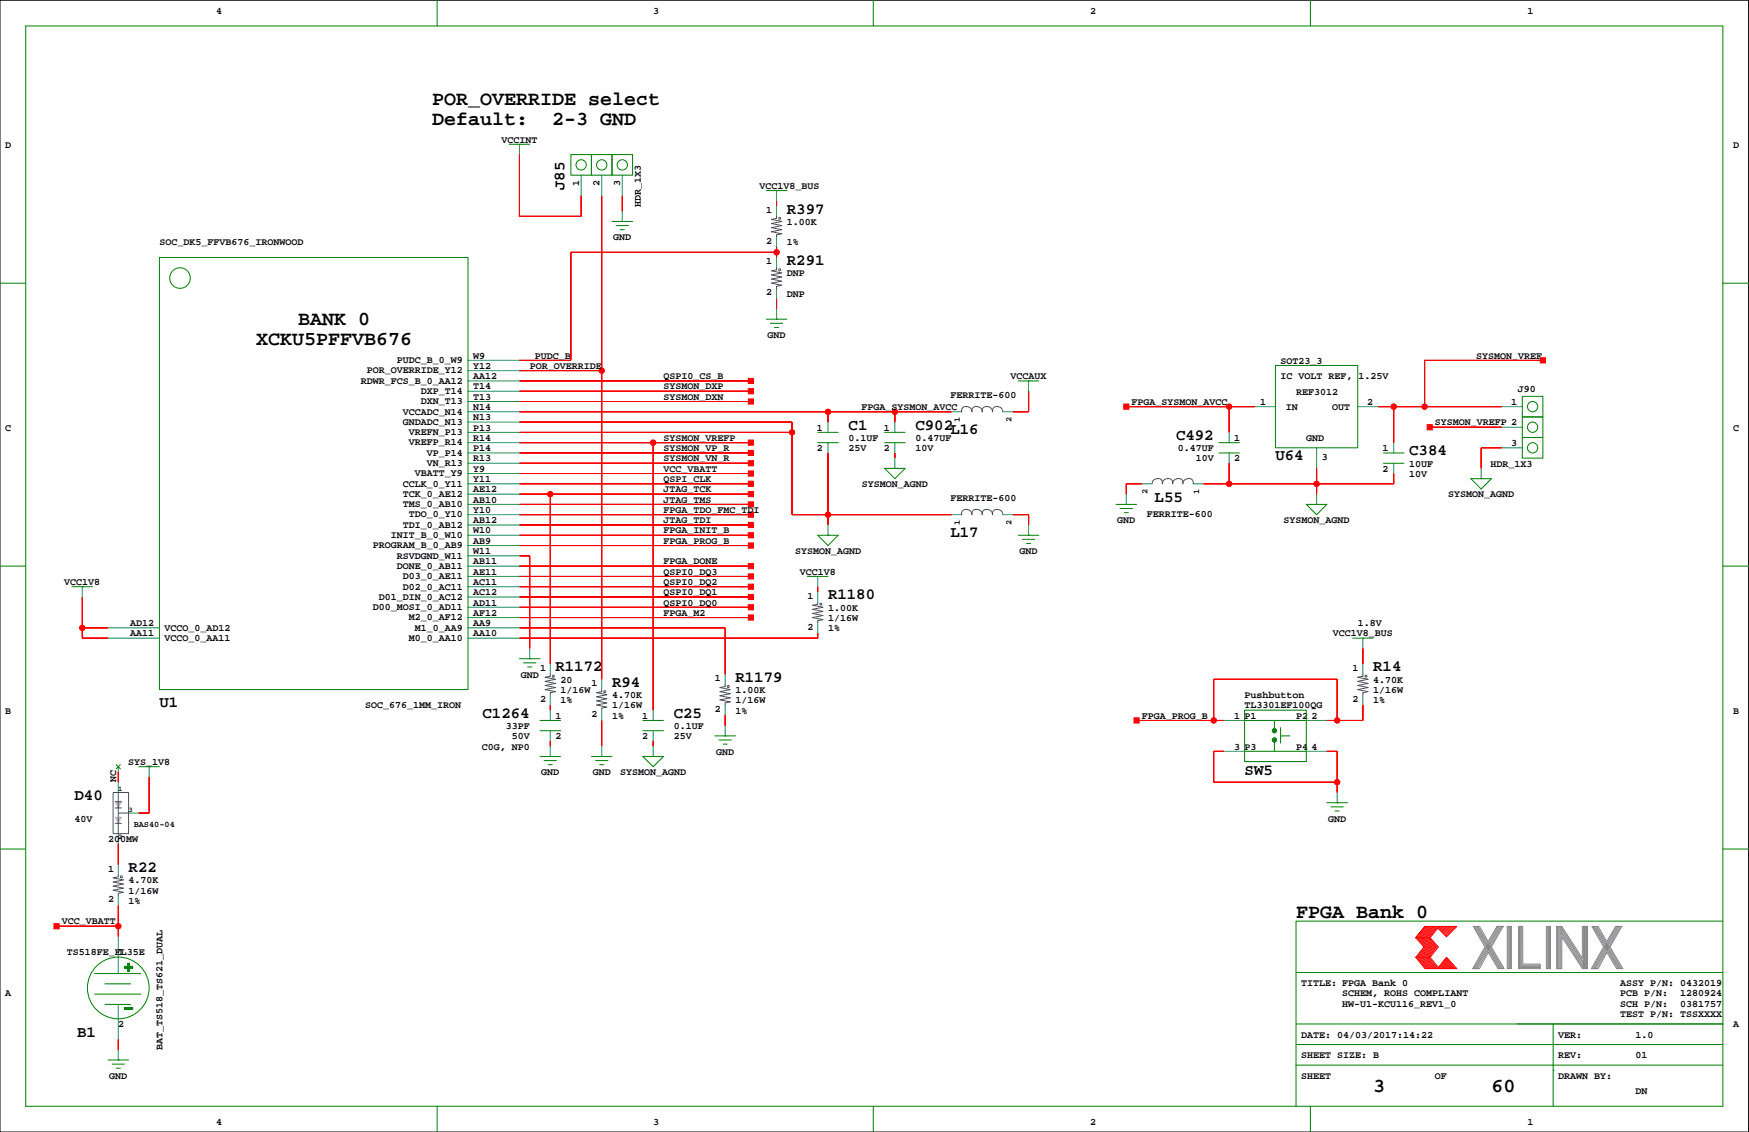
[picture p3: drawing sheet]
<svg xmlns="http://www.w3.org/2000/svg" width="432mm" height="279mm" viewBox="0 0 432 279" stroke-linecap="round" stroke-linejoin="round" font-family="sans-serif">
<path d="M0 .1h431.7v279.3h-431.7z" fill="none" stroke="#000" stroke-width=".25"/>
<g fill="none" stroke="#008000" stroke-width=".25">
<path d="M6.3 6.4h419.1v266.7h-419.1zM107.9 .1v6.3M215.6 .1v6.3M323.5 .1v6.3M125.7 35.6h5.1M128.2 35.6h.1M140.9 38.2h5.1v5h-5.1zM146 38.2h5.1v5h-5.1zM151.1 38.2h5.1v5h-5.1zM151.1 54.7h5.1M152.1 55.7h3.1M153.1 56.7h1"/>
<path d="M153.6 54.7h.1M189.2 47h5.1M191.7 47h.1M0 69.9h6.3M39.4 63.5h76.1v106.7h-76.1zM189.2 78.8h5.1M190.2 79.8h3M191.7 78.8h.1M425.4 69.9h6.3M191.2 80.8h1M251.4 94h5.1M253.9 94h.1"/>
<path d="M314.9 90.2h20.3v20.3h-20.3zM375.8 97.8h5.1v5.1h-5.1zM201.9 109.3h5.1M201.9 106.7h5.1M218.4 109.3h5.1M218.4 106.7h5.1M218.4 115.6h5.1l-2.6 2.5zM220.9 115.6h.1M300.9 109.3h5.1M300.9 111.8h5.1M341.6 114.3h5M341.6 111.8h5"/>
<path d="M363.1 118.1h5.1l-2.5 2.6zM365.7 118.1h.1M375.8 108h5.1v5.1h-5.1zM375.8 102.9h5.1v5.1h-5.1zM0 139.7h6.3M201.9 132.1h5.1l-2.6 2.6zM204.4 132.1h.1M251.4 132.1h5.1M252.4 133.1h3.1M253.4 134.1h1.1M253.9 132.1h.1M275.5 124.5h5.1"/>
<path d="M276.5 125.5h3.1M277.6 126.5h1M278.1 124.5h.1M322.5 124.5h5.1l-2.6 2.5zM325 124.5h.1M425.4 139.7h6.3M17.8 144.8h5.1M20.3 144.8h.1M199.3 142.3h5.1M201.9 142.3h.1M333.9 157.5h5.1M336.5 157.5h.1"/>
<path d="M128.2 162.6h5.1M129.3 163.6h3M130.3 164.6h1M130.8 162.6h.1M133.3 177.8h5.1M158.7 177.8h5.1M307.3 175.3h15.2v12.7h-15.2zM307.3 177.8h15.2M314.6 177.8v2.1M316.2 179.6v3.8M28.7 188.7l1 1.1M29.7 188.7l-1 1.1"/>
<path d="M34.3 189.3h5.1M36.8 189.3h.1M133.3 186.7h5.1M133.3 180.4h5.1M134.3 187.7h3.1M135.4 188.7h1M135.9 186.7h.1M146 186.7h5.1M147 187.7h3.1M148 188.7h1.1M148.6 186.7h.1M158.7 186.7h5.1l-2.5 2.6z"/>
<path d="M158.7 180.4h5.1M161.3 186.7h.1M176.5 181.6h5.1M177.5 182.6h3.1M178.5 183.7h1M179 181.6h.1M307.3 185.4h15.2M314.6 183.2v2.2M316.2 181.6h2.2M327.6 198.1h5.1M328.6 199.2h3M330.1 198.1h.1"/>
<path d="M0 209.6h6.3M329.6 200.2h1M425.4 209.6h6.3M19 238.8h.1M29.2 236.2h.1M425.4 227.3h-105.4v35.6M23.4 240.3h11.4M23.4 245.4h11.4M25.9 247.9h6.4M25.9 242.8h6.4M320 257.8h105.4M320 252.7h105.4"/>
<path d="M320 240h105.4M383.5 252.7v20.4M26.7 261.6h5M27.7 262.6h3M28.7 263.7h1M29.2 261.6h.1M107.9 273.1v6.3M215.6 273.1v6.3M320 262.9v10.2M320 262.9h105.4M323.5 273.1v6.3M383.5 264.2h.1"/>
<circle cx="143.5" cy="40.7" r="1.27"/>
<circle cx="148.6" cy="40.7" r="1.27"/>
<circle cx="153.6" cy="40.7" r="1.27"/>
<circle cx="44.4" cy="68.6" r="2.54"/>
<circle cx="378.4" cy="110.5" r="1.27"/>
<circle cx="378.4" cy="105.4" r="1.27"/>
<circle cx="378.4" cy="100.4" r="1.27"/>
<circle cx="314.6" cy="180.4" r=".51"/>
<circle cx="314.6" cy="182.6" r=".51"/>
<circle cx="29.2" cy="243.8" r="7.6"/>
</g>
<g fill="none" stroke="#f00" stroke-width=".25">
<path d="M128.2 38.2v15.2h15.3v-5.1M148.6 48.3v119.4M153.6 48.3v3.8M191.7 49.6v1.3M191.7 61v2.5M191.7 73.7v2.5M191.7 62.3h-50.8v26.6h-12.7M128.2 99.1h57.2M128.2 96.6h57.2M128.2 91.5h20.4M128.2 94h57.2M253.9 96.6v5h-3.8"/>
<path d="M380.9 88.9h-29.2v11.5M128.2 111.8h57.2M128.2 114.3h57.2M128.2 101.6h106.7M128.2 104.2h67.3v22.8h39.4M128.2 119.4h57.2M128.2 116.9h57.2M128.2 109.3h57.2M128.2 106.7h67.3M161.3 109.3v66M204.4 101.6v2.6M204.4 111.8v17.8"/>
<path d="M220.9 101.6v2.6M220.9 111.8v1.3M278.1 100.4h31.7M281.9 119.4h-3.8v2.6M303.5 100.4v6.3M303.5 114.3v5.1M325 115.6v6.4M340.3 100.4h30.5M344.1 116.9v2.5h-47M344.1 100.4v8.9M353 105.4h17.8M370.8 110.5h-5.1v5.1"/>
<path d="M128.2 127h57.2M128.2 124.5h57.2M128.2 129.6h57.2M128.2 139.7h57.2M128.2 132.1h57.2M128.2 134.7h57.2M128.2 137.2h2.6v22.8M128.2 122h57.2M135.9 122v41.9M250.1 127h3.8v2.6M20.3 147.3v10.2h6.4M20.3 155h6.4"/>
<path d="M128.2 155h50.8v11.4M128.2 152.4h57.2M128.2 144.8h57.2M128.2 149.9h57.2M128.2 142.3h57.2M128.2 147.3h57.2M201.9 156.2v1.3h-73.7M201.9 144.8v1.3M135.9 174v1.3M148.6 177.8v6.4M179 176.6v2.5M280.6 177.8h21.6"/>
<path d="M299.7 177.8v-10.1h30.4v10.1M336.5 160v3.9M336.5 174v3.8h-8.9M29.2 190.5v2.6M36.8 191.8v8.9h-2.5M135.9 182.9v1.3M161.3 182.9v1.3M302.2 185.4h-2.5v7.7h30.4M327.6 185.4h2.5v10.2M29.2 208.3v5.1M14 228.6h15.2M29.2 223.5v7.7"/>
<path d="M349.5 236.3h3.6M349.9 231.5l1.9 2.2-2 2.6 2.2 2.8M350.1 236.3l2.2 2.8M350.2 231.5l1.9 2.3-2 2.5M350.4 236.3l2.2 2.8M350.5 231.5l1.9 2.3-2 2.5M350.6 236.3l2.3 2.7M350.8 231.5l1.9 2.3-2 2.5M351 236.3l2.2 2.8M351.1 231.5l1.9 2.3-2 2.5M351.3 236.3l2.2 2.8M351.4 231.5l1.9 2.3-2 2.5"/>
<path d="M351.6 236.3l2.2 2.8M351.7 231.5l1.9 2.2M351.8 228.7l-2.3 2.8 2.3-2.8h7.9l-2.6 2.5-2.1-2.1-1.9 2.4 2 2.2-2 2.6 2 2.5 2-2.5 2.6 2.8h-7.9l-2.3-2.8M351.9 236.3l2.2 2.8M352 231.5l1.9 2.2M352.1 228.7l-2.2 2.7M352.2 236.3l2.2 2.8M352.3 231.5l1.9 2.3-2 2.5M352.4 228.7l-2.2 2.7M352.5 236.3l2.2 2.8M352.6 231.5l1.9 2.2M352.7 228.7l-2.2 2.7"/>
<path d="M352.8 236.3l2.2 2.8M352.8 231.5l2 2.2M353 228.7l-2.2 2.7M353.1 231.5h-3.6l2.1 2.2-2.1 2.6M353.2 228.7l-2.1 2.7M353.6 233.8l-2 2.5M353.6 228.7l-2.2 2.7M353.8 228.7l-2.1 2.7M353.9 233.8l-1.9 2.4M354.1 228.7l-2.1 2.7M354.4 228.7l-2.1 2.7M354.5 233.8l-2 2.5"/>
<path d="M354.7 228.7l-2.1 2.7M354.8 233.8l-2 2.5M355 228.7l-2.1 2.7M355.2 238.8l.2 .3M355.3 238.6l.4 .5M355.4 228.7l-.4 .4M355.4 238.4l.6 .7M355.6 238.3l.7 .8M355.7 238.1l.9 1M355.7 228.7l-.5 .5M355.9 237.9l1 1.2M356 237.8l1.2 1.3"/>
<path d="M356.1 228.7l-.8 .7M356.1 237.6l1.4 1.4M356.3 237.4l1.5 1.7M356.4 237.2l1.6 1.9M356.5 228.7l-1 .9M356.5 237.1l1.8 2M356.7 236.9l1.9 2.2M356.8 236.7l2.1 2.4M356.8 228.7l-1.1 1.1M356.9 236.6l2.3 2.5M357.1 236.5l2.3 2.6M357.2 228.7l-1.3 1.2"/>
<path d="M357.5 228.7l-1.4 1.4M357.8 228.7l-1.6 1.6M358.2 228.7l-1.8 1.7M358.5 228.7l-1.9 1.9M359 228.7l-2.2 2.1M359.3 228.7l-2.3 2.3M29.2 256.5v2.6"/>
<circle cx="191.7" cy="62.3" r=".63"/>
<circle cx="148.6" cy="91.5" r=".63"/>
<circle cx="161.3" cy="109.3" r=".63"/>
<circle cx="195.5" cy="106.7" r=".63"/>
<circle cx="204.4" cy="101.6" r=".63"/>
<circle cx="220.9" cy="101.6" r=".63"/>
<circle cx="303.5" cy="100.4" r=".63"/>
<circle cx="303.5" cy="119.4" r=".63"/>
<circle cx="325" cy="119.4" r=".63"/>
<circle cx="344.1" cy="100.4" r=".63"/>
<circle cx="351.7" cy="100.4" r=".63"/>
<circle cx="135.9" cy="122" r=".63"/>
<circle cx="204.4" cy="127" r=".63"/>
<circle cx="20.3" cy="155" r=".63"/>
<circle cx="299.7" cy="177.8" r=".63"/>
<circle cx="330.1" cy="177.8" r=".63"/>
<circle cx="330.1" cy="193.1" r=".63"/>
<circle cx="29.2" cy="228.6" r=".63"/>
</g>
<g fill="none" stroke="#848684" stroke-width=".25">
<path d="M364 228.7l6.1 10.4M364.3 228.7l6.1 10.4M364.6 228.7l6.1 10.4M364.9 228.7l6.1 10.4M367.4 232.3l-2.1-3.6h-1.6l2.9 5-3 5.4h1.7l2.1-4 2.4 4h1.6l-3.2-5.4M369.6 228.7l-2.2 3.6M369.8 228.7l-5.9 10.4M370.2 228.7l-6 10.4M370.5 228.7l-6 10.4M370.8 228.7l-6 10.4M371.1 228.7h-1.5h1.5l-2.9 5M372.1 228.7h1v10.4h-1z"/>
<path d="M372.4 228.7v10.4M372.6 228.7v10.4M372.9 228.7v10.4M374.9 228.7h1v9.3h4.3v1.1h-5.3zM375.1 228.7v10.4M375.4 228.7v10.4M375.7 228.7v10.4M375.7 238.2h4.5M375.7 238.5h4.5M375.7 238.8h4.5M381.8 228.7h1v10.4h-1zM382 228.7v10.4"/>
<path d="M382.3 228.7v10.4M382.5 228.7v10.4M384.3 228.7h1.3l5.1 7.8v-7.8h1.2v10.4h-1.2l-5.1-7.9v7.9h-1.3zM384.5 228.7v10.4M384.8 228.7v10.4M385.1 228.7v10.4M385.3 228.7v10.4M385.3 230.3l5.6 8.7M385.3 229.8l5.6 8.7M385.3 229.2l5.6 8.7M385.3 228.8l5.6 8.7M390.9 228.7v10.4"/>
<path d="M391.2 228.7v10.4M391.5 228.7v10.4M391.7 228.6v10.4M393.3 228.7l6.1 10.4M393.6 228.7l6.1 10.4M393.9 228.7l6.1 10.4M394.2 228.7l6.1 10.4M396.7 232.3l-2.1-3.6h-1.6l2.9 5-3 5.4M397.5 233.7l3.2 5.4h-1.6l-2.4-4-2.2 4h-1.6M398.9 228.7l-2.2 3.6M399.1 228.7l-6 10.4M399.4 228.7l-5.9 10.4"/>
<path d="M399.7 228.7l-5.9 10.4M400.1 228.7l-6 10.4M400.4 228.7h-1.5h1.5l-2.9 5"/>
</g>
<g fill="#f00" stroke="#f00" stroke-width=".25">
<path d="M128.2 99.1h57.2z" fill-rule="evenodd"/>
<path d="M184.7 98.5h1.3v1.2h-1.3z" fill-rule="evenodd"/>
<path d="M128.2 96.6h57.2z" fill-rule="evenodd"/>
<path d="M184.7 95.9h1.3v1.3h-1.3z" fill-rule="evenodd"/>
<path d="M128.2 111.8h57.2z" fill-rule="evenodd"/>
<path d="M184.7 111.2h1.3v1.2h-1.3z" fill-rule="evenodd"/>
<path d="M128.2 114.3h57.2z" fill-rule="evenodd"/>
<path d="M184.7 113.7h1.3v1.3h-1.3z" fill-rule="evenodd"/>
<path d="M148.6 177.8v6.4z" fill-rule="evenodd"/>
<path d="M191.7 73.7v2.5z" fill-rule="evenodd"/>
<path d="M140.9 62.3v26.6z" fill-rule="evenodd"/>
<path d="M140.9 62.3h50.8z" fill-rule="evenodd"/>
<path d="M191.7 62.3v1.2z" fill-rule="evenodd"/>
<path d="M191.7 61v1.3z" fill-rule="evenodd"/>
<path d="M128.2 88.9h12.7z" fill-rule="evenodd"/>
<path d="M148.6 91.5v76.2z" fill-rule="evenodd"/>
<path d="M148.6 48.3v43.2z" fill-rule="evenodd"/>
<path d="M128.2 91.5h20.4z" fill-rule="evenodd"/>
<path d="M128.2 38.2v15.2z" fill-rule="evenodd"/>
<path d="M128.2 53.4h15.3z" fill-rule="evenodd"/>
<path d="M143.5 48.3v5.1z" fill-rule="evenodd"/>
<path d="M153.6 48.3v3.8z" fill-rule="evenodd"/>
<path d="M191.7 49.6v1.3z" fill-rule="evenodd"/>
<path d="M250.1 101.6h3.8z" fill-rule="evenodd"/>
<path d="M253.9 96.6v5z" fill-rule="evenodd"/>
<path d="M128.2 101.6h76.2z" fill-rule="evenodd"/>
<path d="M220.9 101.6h14z" fill-rule="evenodd"/>
<path d="M204.4 101.6h16.5z" fill-rule="evenodd"/>
<path d="M204.4 101.6v2.6z" fill-rule="evenodd"/>
<path d="M220.9 101.6v2.6z" fill-rule="evenodd"/>
<path d="M220.9 111.8v1.3z" fill-rule="evenodd"/>
<path d="M253.9 127v2.6z" fill-rule="evenodd"/>
<path d="M250.1 127h3.8z" fill-rule="evenodd"/>
<path d="M278.1 119.4h3.8z" fill-rule="evenodd"/>
<path d="M278.1 119.4v2.6z" fill-rule="evenodd"/>
<path d="M353 105.4h17.8z" fill-rule="evenodd"/>
<path d="M352.3 104.8h1.3v1.3h-1.3z" fill-rule="evenodd"/>
<path d="M365.7 110.5h5.1z" fill-rule="evenodd"/>
<path d="M365.7 110.5v5.1z" fill-rule="evenodd"/>
<path d="M344.1 100.4h7.6z" fill-rule="evenodd"/>
<path d="M351.7 100.4h19.1z" fill-rule="evenodd"/>
<path d="M351.7 88.9h29.2z" fill-rule="evenodd"/>
<path d="M351.7 88.9v11.5z" fill-rule="evenodd"/>
<path d="M344.1 100.4v8.9z" fill-rule="evenodd"/>
<path d="M340.3 100.4h3.8z" fill-rule="evenodd"/>
<path d="M380.3 88.3h1.2v1.3h-1.2z" fill-rule="evenodd"/>
<path d="M297.1 119.4h6.4z" fill-rule="evenodd"/>
<path d="M344.1 116.9v2.5z" fill-rule="evenodd"/>
<path d="M325 119.4h19.1z" fill-rule="evenodd"/>
<path d="M303.5 119.4h21.5z" fill-rule="evenodd"/>
<path d="M325 119.4v2.6z" fill-rule="evenodd"/>
<path d="M325 115.6v3.8z" fill-rule="evenodd"/>
<path d="M303.5 114.3v5.1z" fill-rule="evenodd"/>
<path d="M303.5 100.4h6.3z" fill-rule="evenodd"/>
<path d="M303.5 100.4v6.3z" fill-rule="evenodd"/>
<path d="M278.1 100.4h25.4z" fill-rule="evenodd"/>
<path d="M277.4 99.7h1.3v1.3h-1.3z" fill-rule="evenodd"/>
<path d="M161.3 182.9v1.3z" fill-rule="evenodd"/>
<path d="M36.8 191.8v8.9z" fill-rule="evenodd"/>
<path d="M34.3 200.7h2.5z" fill-rule="evenodd"/>
<path d="M29.2 256.5v2.6z" fill-rule="evenodd"/>
<path d="M29.2 208.3v5.1z" fill-rule="evenodd"/>
<path d="M29.2 190.5v2.6z" fill-rule="evenodd"/>
<path d="M29.2 228.6v2.6z" fill-rule="evenodd"/>
<path d="M29.2 223.5v5.1z" fill-rule="evenodd"/>
<path d="M14 228.6h15.2z" fill-rule="evenodd"/>
<path d="M13.3 228h1.3v1.2h-1.3z" fill-rule="evenodd"/>
<path d="M20.3 155v2.5z" fill-rule="evenodd"/>
<path d="M20.3 157.5h6.4z" fill-rule="evenodd"/>
<path d="M20.3 147.3v7.7z" fill-rule="evenodd"/>
<path d="M20.3 155h6.4z" fill-rule="evenodd"/>
<path d="M128.2 116.9h57.2z" fill-rule="evenodd"/>
<path d="M184.7 116.2h1.3v1.3h-1.3z" fill-rule="evenodd"/>
<path d="M161.3 109.3v66z" fill-rule="evenodd"/>
<path d="M161.3 109.3h24.1z" fill-rule="evenodd"/>
<path d="M128.2 109.3h33.1z" fill-rule="evenodd"/>
<path d="M184.7 108.6h1.3v1.3h-1.3z" fill-rule="evenodd"/>
<path d="M128.2 106.7h67.3z" fill-rule="evenodd"/>
<path d="M204.4 127h30.5z" fill-rule="evenodd"/>
<path d="M204.4 111.8v15.2z" fill-rule="evenodd"/>
<path d="M204.4 127v2.6z" fill-rule="evenodd"/>
<path d="M195.5 127h8.9z" fill-rule="evenodd"/>
<path d="M195.5 106.7v20.3z" fill-rule="evenodd"/>
<path d="M128.2 104.2h67.3z" fill-rule="evenodd"/>
<path d="M195.5 104.2v2.5z" fill-rule="evenodd"/>
<path d="M128.2 124.5h57.2z" fill-rule="evenodd"/>
<path d="M184.7 123.9h1.3v1.2h-1.3z" fill-rule="evenodd"/>
<path d="M128.2 129.6h57.2z" fill-rule="evenodd"/>
<path d="M184.7 128.9h1.3v1.3h-1.3z" fill-rule="evenodd"/>
<path d="M128.2 127h57.2z" fill-rule="evenodd"/>
<path d="M184.7 126.4h1.3v1.3h-1.3z" fill-rule="evenodd"/>
<path d="M128.2 139.7h57.2z" fill-rule="evenodd"/>
<path d="M184.7 139.1h1.3v1.3h-1.3z" fill-rule="evenodd"/>
<path d="M128.2 132.1h57.2z" fill-rule="evenodd"/>
<path d="M184.7 131.5h1.3v1.2h-1.3z" fill-rule="evenodd"/>
<path d="M128.2 134.7h57.2z" fill-rule="evenodd"/>
<path d="M184.7 134h1.3v1.3h-1.3z" fill-rule="evenodd"/>
<path d="M128.2 152.4h57.2z" fill-rule="evenodd"/>
<path d="M184.7 151.8h1.3v1.3h-1.3z" fill-rule="evenodd"/>
<path d="M130.8 137.2v22.8z" fill-rule="evenodd"/>
<path d="M128.2 137.2h2.6z" fill-rule="evenodd"/>
<path d="M128.2 119.4h57.2z" fill-rule="evenodd"/>
<path d="M184.7 118.8h1.3v1.3h-1.3z" fill-rule="evenodd"/>
<path d="M128.2 144.8h57.2z" fill-rule="evenodd"/>
<path d="M184.7 144.2h1.3v1.2h-1.3z" fill-rule="evenodd"/>
<path d="M128.2 149.9h57.2z" fill-rule="evenodd"/>
<path d="M184.7 149.3h1.3v1.2h-1.3z" fill-rule="evenodd"/>
<path d="M128.2 142.3h57.2z" fill-rule="evenodd"/>
<path d="M184.7 141.6h1.3v1.3h-1.3z" fill-rule="evenodd"/>
<path d="M128.2 147.3h57.2z" fill-rule="evenodd"/>
<path d="M184.7 146.7h1.3v1.3h-1.3z" fill-rule="evenodd"/>
<path d="M128.2 94h57.2z" fill-rule="evenodd"/>
<path d="M184.7 93.4h1.3v1.3h-1.3z" fill-rule="evenodd"/>
<path d="M135.9 174v1.3z" fill-rule="evenodd"/>
<path d="M135.9 182.9v1.3z" fill-rule="evenodd"/>
<path d="M135.9 122v41.9z" fill-rule="evenodd"/>
<path d="M128.2 122h7.7z" fill-rule="evenodd"/>
<path d="M135.9 122h49.5z" fill-rule="evenodd"/>
<path d="M184.7 121.3h1.3v1.3h-1.3z" fill-rule="evenodd"/>
<path d="M179 176.6v2.5z" fill-rule="evenodd"/>
<path d="M179 155v11.4z" fill-rule="evenodd"/>
<path d="M128.2 155h50.8z" fill-rule="evenodd"/>
<path d="M201.9 156.2v1.3z" fill-rule="evenodd"/>
<path d="M128.2 157.5h73.7z" fill-rule="evenodd"/>
<path d="M201.9 144.8v1.3z" fill-rule="evenodd"/>
<path d="M327.6 185.4h2.5z" fill-rule="evenodd"/>
<path d="M330.1 185.4v7.7z" fill-rule="evenodd"/>
<path d="M299.7 185.4h2.5z" fill-rule="evenodd"/>
<path d="M299.7 185.4v7.7z" fill-rule="evenodd"/>
<path d="M299.7 193.1h30.4z" fill-rule="evenodd"/>
<path d="M330.1 193.1v2.5z" fill-rule="evenodd"/>
<path d="M336.5 160v3.9z" fill-rule="evenodd"/>
<path d="M336.5 174v3.8z" fill-rule="evenodd"/>
<path d="M330.1 177.8h6.4z" fill-rule="evenodd"/>
<path d="M299.7 177.8h2.5z" fill-rule="evenodd"/>
<path d="M299.7 167.7v10.1z" fill-rule="evenodd"/>
<path d="M299.7 167.7h30.4z" fill-rule="evenodd"/>
<path d="M330.1 167.7v10.1z" fill-rule="evenodd"/>
<path d="M327.6 177.8h2.5z" fill-rule="evenodd"/>
<path d="M280.6 177.8h19.1z" fill-rule="evenodd"/>
<path d="M280 177.2h1.2v1.3h-1.2z" fill-rule="evenodd"/>
<circle cx="191.7" cy="62.3" r=".63"/>
<circle cx="148.6" cy="91.5" r=".63"/>
<circle cx="204.4" cy="101.6" r=".63"/>
<circle cx="220.9" cy="101.6" r=".63"/>
<circle cx="351.7" cy="100.4" r=".63"/>
<circle cx="344.1" cy="100.4" r=".63"/>
<circle cx="325" cy="119.4" r=".63"/>
<circle cx="303.5" cy="119.4" r=".63"/>
<circle cx="303.5" cy="100.4" r=".63"/>
<circle cx="29.2" cy="228.6" r=".63"/>
<circle cx="20.3" cy="155" r=".63"/>
<circle cx="161.3" cy="109.3" r=".63"/>
<circle cx="204.4" cy="127" r=".63"/>
<circle cx="195.5" cy="106.7" r=".63"/>
<circle cx="135.9" cy="122" r=".63"/>
<circle cx="330.1" cy="193.1" r=".63"/>
<circle cx="330.1" cy="177.8" r=".63"/>
<circle cx="299.7" cy="177.8" r=".63"/>
</g>
<g fill="none" stroke="#008080" stroke-width=".25">
<path d="M128.2 35.6v2.6M143.5 43.2v5.1M148.6 43.2v5.1M153.6 43.2v5.1M153.6 52.1v2.6M191.7 47v2.6M191.7 50.9v2.5M191.7 58.5v2.5M191.7 63.5v2.6M191.7 71.2v2.5M191.7 76.2v2.6M115.5 99.1h12.7"/>
<path d="M115.5 96.6h12.7M115.5 94h12.7M115.5 91.5h12.7M115.5 88.9h12.7M253.9 94v2.6M115.5 101.6h12.7M115.5 119.4h12.7M115.5 116.9h12.7M115.5 114.3h12.7M115.5 111.8h12.7M115.5 109.3h12.7M115.5 106.7h12.7"/>
<path d="M115.5 104.2h12.7M204.4 104.2v2.5M204.4 109.3v2.5M220.9 104.2v2.5M220.9 109.3v2.5M220.9 113.1v2.5M234.9 101.6h2.5M247.6 101.6h2.5M281.9 119.4h2.5M294.6 119.4h2.5M303.5 106.7v2.6M303.5 111.8v2.5"/>
<path d="M309.8 100.4h5.1M325 110.5v5.1M335.2 100.4h5.1M344.1 109.3v2.5M344.1 114.3v2.6M365.7 115.6v2.5M370.8 100.4h5M370.8 105.4h5M370.8 110.5h5M115.5 127h12.7M115.5 139.7h12.7M115.5 137.2h12.7"/>
<path d="M115.5 134.7h12.7M115.5 132.1h12.7M115.5 129.6h12.7M115.5 124.5h12.7M115.5 122h12.7M204.4 129.6v2.5M234.9 127h2.5M247.6 127h2.5M253.9 129.6v2.5M278.1 122v2.5M325 122v2.5M20.3 144.8v2.5"/>
<path d="M26.7 157.5h12.7M26.7 155h12.7M115.5 157.5h12.7M115.5 155h12.7M115.5 152.4h12.7M115.5 149.9h12.7M115.5 147.3h12.7M115.5 144.8h12.7M115.5 142.3h12.7M201.9 142.3v2.5M201.9 146.1v2.5M201.9 153.7v2.5"/>
<path d="M336.5 157.5v2.5M130.8 160v2.6M135.9 163.9v2.5M135.9 171.5v2.5M135.9 175.3v2.5M148.6 167.7v2.5M148.6 175.3v2.5M161.3 175.3v2.5M179 166.4v2.5M179 174v2.6M179 179.1v2.5M302.2 177.8h5.1"/>
<path d="M322.5 177.8h5.1M336.5 163.9v2.5M336.5 171.5v2.5M29.2 189.3v1.2M29.2 193.1v2.5M36.8 189.3v2.5M135.9 180.4v2.5M135.9 184.2v2.5M148.6 184.2v2.5M161.3 180.4v2.5M161.3 184.2v2.5M302.2 185.4h5.1"/>
<path d="M322.5 185.4h5.1M330.1 195.6v2.5M29.2 205.8v2.5M29.2 213.4v2.5M31.7 200.7h2.6M29.2 221v2.5M29.2 231.2v9.1M29.2 248.2v8.3M29.2 259.1v2.5"/>
</g>
<g fill="none" stroke="#00f" stroke-width=".25">
<path d="M191.7 53.4v.5l-1.2 .3 2.5 .5-2.5 .5 2.5 .5-2.5 .5 2.5 .5-2.5 .5 2.5 .5-1.3 .3v.5M191.7 66.1v.5l-1.2 .3 2.5 .5-2.5 .5 2.5 .5-2.5 .5 2.5 .5-2.5 .5 2.5 .5-1.3 .3v.5M238.7 100.4a1.27 1.27 0 0 1 1.3 1.2 1.11 1.11 0 0 1 .4-1.1 1.11 1.11 0 0 1 1.2-.1 1.27 1.27 0 0 1 .9 1.2 1.11 1.11 0 0 1 .4-1.1 1.11 1.11 0 0 1 1.3-.1 1.27 1.27 0 0 1 .9 1.2 1.11 1.11 0 0 1 .4-1.1 1.11 1.11 0 0 1 1.2-.1 1.27 1.27 0 0 1 .9 1.2M238.7 100.4a1.02 1.02 0 0 0-1.3 1.2M284.4 119.4a1.27 1.27 0 0 1 1.3-1.3 1.27 1.27 0 0 1 1.3 1.3 1.27 1.27 0 0 1 1.2-1.3 1.27 1.27 0 0 1 1.3 1.3 1.27 1.27 0 0 1 1.3-1.3 1.27 1.27 0 0 1 1.2 1.3 1.27 1.27 0 0 1 1.3-1.3 1.27 1.27 0 0 1 1.3 1.3M238.7 125.8a1.27 1.27 0 0 1 1.3 1.2 1.11 1.11 0 0 1 .4-1.1 1.11 1.11 0 0 1 1.2-.1 1.27 1.27 0 0 1 .9 1.2 1.11 1.11 0 0 1 .4-1.1 1.11 1.11 0 0 1 1.3-.1 1.27 1.27 0 0 1 .9 1.2 1.11 1.11 0 0 1 .4-1.1 1.11 1.11 0 0 1 1.2-.1 1.27 1.27 0 0 1 .9 1.2M238.7 125.8a1.02 1.02 0 0 0-1.3 1.2M201.9 148.6v.5l-1.3 .3 2.6 .5-2.6 .5 2.6 .5-2.6 .5 2.6 .5-2.6 .5 2.6 .5-1.3 .3v.5M135.9 166.4v.5l-1.3 .3 2.5 .5-2.5 .5 2.5 .5-2.5 .5 2.5 .5-2.5 .5 2.5 .5-1.2 .3v.5M148.6 170.2v.5l-1.3 .3 2.5 .5-2.5 .5 2.5 .5-2.5 .5 2.5 .5-2.5 .5 2.5 .5-1.2 .3v.5M179 168.9v.5l-1.2 .3 2.5 .5-2.5 .5 2.5 .5-2.5 .5 2.5 .5-2.5 .5 2.5 .6-1.3 .2v.5M336.5 166.4v.5l-1.3 .3 2.5 .5-2.5 .5 2.5 .5-2.5 .5 2.5 .5-2.5 .5 2.5 .5-1.2 .3v.5"/>
<path d="M27.9 195.6h3.8v10.2h-3.8zM28.4 197.9h1.6M28.4 199.4h1.6M29.2 195.6v10.2M28.4 203.2h1.6M29.2 200.7h2.5M29.2 215.9v.5l-1.3 .3 2.6 .5-2.6 .5 2.6 .5-2.6 .5 2.6 .5-2.6 .5 2.6 .5-1.3 .3v.5"/>
<circle cx="192.5" cy="53.9" r=".25"/>
<circle cx="192.5" cy="66.6" r=".25"/>
<circle cx="202.6" cy="149.1" r=".25"/>
<circle cx="136.6" cy="166.9" r=".25"/>
<circle cx="149.3" cy="170.7" r=".25"/>
<circle cx="179.8" cy="169.4" r=".25"/>
<circle cx="337.2" cy="166.9" r=".25"/>
<circle cx="30" cy="216.4" r=".25"/>
</g>
<g fill="#c0c0c0" stroke="#c0c0c0" stroke-width=".25">
<path d="M28.4 197.9h1.6l-.8 1.5z" fill-rule="evenodd"/>
<path d="M28.4 201.7h1.6l-.8 1.5z" fill-rule="evenodd"/>
</g>
<g fill="#008000" stroke="#008000" stroke-width=".25">
<path d="M30.7 248.7h2.1v.5h-2.1z" fill-rule="evenodd"/>
<path d="M30.7 238.5h.8v-.7h.5v.7h.8v.5h-.8v.8h-.5v-.8h-.8z" fill-rule="evenodd"/>
<circle cx="314.6" cy="182.6" r=".51"/>
<circle cx="314.6" cy="180.4" r=".51"/>
</g>
<g font-size="4.9">
<text x="106.7" y="25.8">POR_OVERRIDE select</text>
<text x="106.7" y="30.9">Default:</text>
<text x="136.3" y="30.9">2-3 GND</text>
<text x="73.6" y="80.2">BANK 0</text>
<text x="63.3" y="85.3">XCKU5PFFVB676</text>
<text x="320" y="226.5">FPGA Bank 0</text>
<text x="339" y="269.6">3</text>
<text x="368.2" y="269.6">60</text>
</g>
<g font-size="3.9">
<text x="139.4" y="46.9" transform="rotate(-90 139.4 46.9)">J85</text>
<text x="194.3" y="52.7">R397</text>
<text x="194.3" y="65.4">R291</text>
<text x="209.5" y="106">C1</text>
<text x="226" y="106">C902</text>
<text x="234.6" y="107">L16</text>
<text x="290.3" y="108.6">C492</text>
<text x="314.9" y="113.6">U64</text>
<text x="347.9" y="112.4">C384</text>
<text x="285" y="123.8">L55</text>
<text x="234.6" y="132.4">L17</text>
<text x="204.4" y="147.9">R1180</text>
<text x="137.1" y="165.7">R1172</text>
<text x="339" y="165.7">R14</text>
<text x="151.1" y="169.5">R94</text>
<text x="181.6" y="168.2">R1179</text>
<text x="39.4" y="174.6">U1</text>
<text x="119.1" y="177.1">C1264</text>
<text x="166.3" y="177.1">C25</text>
<text x="307.3" y="191.4">SW5</text>
<text x="18.4" y="197.4">D40</text>
<text x="31.7" y="215.2">R22</text>
<text x="19" y="255.9">B1</text>
</g>
<g font-size="2.5">
<text x="53.3" y="3.4">4</text>
<text x="161.3" y="3.4">3</text>
<text x="269.2" y="3.4">2</text>
<text x="377.1" y="3.4">1</text>
<text x="123.8" y="35.2">VCCINT</text>
<text x="1.3" y="36.4">D</text>
<text x="427.9" y="36.4">D</text>
<text x="143" y="46" transform="rotate(-90 143 46)">1</text>
<text x="148" y="46" transform="rotate(-90 148 46)">2</text>
<text x="153.1" y="46" transform="rotate(-90 153.1 46)">3</text>
<text x="187.5" y="46.6">VCC1V8_BUS</text>
<text x="158.2" y="51.1" transform="rotate(-90 158.2 51.1)">HDR_1X3</text>
<text x="189.2" y="52.6">1</text>
<text x="151.4" y="59.3">GND</text>
<text x="194.3" y="55.5">1.00K</text>
<text x="39.4" y="60.6">SOC_DK5_FFVB676_IRONWOOD</text>
<text x="189.2" y="60.2">2</text>
<text x="189.2" y="65.3">1</text>
<text x="194.3" y="60.6">1%</text>
<text x="194.3" y="68.2">DNP</text>
<text x="189.2" y="72.9">2</text>
<text x="194.3" y="73.3">DNP</text>
<text x="189.5" y="83.4">GND</text>
<text x="98" y="89.6">PUDC_B_0_W9</text>
<text x="116.8" y="88.5">W9</text>
<text x="132" y="88.5">PUDC_B</text>
<text x="316.2" y="89.8">SOT23_3</text>
<text x="364.4" y="88.5">SYSMON_VREF</text>
<text x="89.1" y="94.7">RDWR_FCS_B_0_AA12</text>
<text x="90.6" y="92.2">POR_OVERRIDE_Y12</text>
<text x="116.8" y="91">Y12</text>
<text x="116.8" y="93.6">AA12</text>
<text x="130.8" y="91">POR_OVERRIDE</text>
<text x="163.8" y="93.6">QSPI0_CS_B</text>
<text x="249.5" y="93.6">VCCAUX</text>
<text x="316.2" y="93.6">IC VOLT REF, 1.25V</text>
<text x="103.9" y="99.8">DXN_T13</text>
<text x="103.9" y="97.3">DXP_T14</text>
<text x="116.8" y="96.1">T14</text>
<text x="116.8" y="98.7">T13</text>
<text x="116.8" y="101.2">N14</text>
<text x="163.8" y="98.7">SYSMON_DXN</text>
<text x="163.8" y="96.1">SYSMON_DXP</text>
<text x="212.7" y="101.2">FPGA_SYSMON_AVCC</text>
<text x="234.6" y="98.2">FERRITE-600</text>
<text x="279.3" y="99.9">FPGA_SYSMON_AVCC</text>
<text x="311.1" y="99.9">1</text>
<text x="317.4" y="101.2">IN</text>
<text x="320" y="97.4">REF3012</text>
<text x="328.9" y="101.2">OUT</text>
<text x="337.5" y="99.9">2</text>
<text x="373.1" y="99.9">1</text>
<text x="374.7" y="96.6">J90</text>
<text x="1.3" y="106.3">C</text>
<text x="99.5" y="104.9">GNDADC_N13</text>
<text x="99.5" y="102.3">VCCADC_N14</text>
<text x="100.9" y="107.4">VREFN_P13</text>
<text x="116.8" y="103.7">N13</text>
<text x="116.8" y="106.3">P13</text>
<text x="201.7" y="106.3">1</text>
<text x="218.2" y="106.3">1</text>
<text x="354.2" y="105">SYSMON_VREFP 2</text>
<text x="427.9" y="106.3">C</text>
<text x="100.9" y="110">VREFP_R14</text>
<text x="105.4" y="112.5">VP_P14</text>
<text x="116.8" y="108.8">R14</text>
<text x="116.8" y="111.4">P14</text>
<text x="116.8" y="113.9">R13</text>
<text x="163.8" y="111.4">SYSMON_VP_R</text>
<text x="163.8" y="113.9">SYSMON_VN_R</text>
<text x="163.8" y="108.8">SYSMON_VREFP</text>
<text x="201.7" y="111.4">2</text>
<text x="209.5" y="108.8">0.1UF</text>
<text x="209.5" y="111.4">25V</text>
<text x="218.2" y="111.4">2</text>
<text x="226" y="108.8">0.47UF</text>
<text x="226" y="111.4">10V</text>
<text x="290.8" y="111.4">0.47UF</text>
<text x="295.2" y="113.9">10V</text>
<text x="304.7" y="108.8">1</text>
<text x="304.7" y="113.9">2</text>
<text x="322.5" y="108.8">GND</text>
<text x="326.3" y="113.5">3</text>
<text x="341.3" y="111.4">1</text>
<text x="373.1" y="110.1">3</text>
<text x="102.4" y="117.6">VBATT_Y9</text>
<text x="105.4" y="115">VN_R13</text>
<text x="116.8" y="116.4">Y9</text>
<text x="116.8" y="119">Y11</text>
<text x="163.8" y="116.4">VCC_VBATT</text>
<text x="163.8" y="119">QSPI_CLK</text>
<text x="341.3" y="116.4">2</text>
<text x="347.9" y="115.2">10UF</text>
<text x="347.9" y="117.7">10V</text>
<text x="368" y="115.2">HDR_1X3</text>
<text x="99.5" y="125.2">TMS_0_AB10</text>
<text x="99.5" y="122.6">TCK_0_AE12</text>
<text x="99.5" y="120.1">CCLK_0_Y11</text>
<text x="116.8" y="121.5">AE12</text>
<text x="116.8" y="124.1">AB10</text>
<text x="163.8" y="121.5">JTAG_TCK</text>
<text x="163.8" y="124.1">JTAG_TMS</text>
<text x="212.8" y="120.2">SYSMON_AGND</text>
<text x="234.6" y="123.5">FERRITE-600</text>
<text x="357.5" y="122.8">SYSMON_AGND</text>
<text x="99.5" y="130.3">TDI_0_AB12</text>
<text x="100.9" y="127.7">TDO_0_Y10</text>
<text x="116.8" y="126.6">Y10</text>
<text x="116.8" y="129.1">AB12</text>
<text x="116.8" y="131.7">W10</text>
<text x="163.8" y="129.1">JTAG_TDI</text>
<text x="163.8" y="126.6">FPGA_TDO_FMC_TDI</text>
<text x="163.8" y="131.7">FPGA_INIT_B</text>
<text x="275.8" y="129.1">GND</text>
<text x="283.1" y="127.5">FERRITE-600</text>
<text x="316.9" y="129.1">SYSMON_AGND</text>
<text x="92" y="135.3">PROGRAM_B_0_AB9</text>
<text x="96.5" y="132.8">INIT_B_0_W10</text>
<text x="98" y="137.9">RSVDGND_W11</text>
<text x="116.8" y="134.2">AB9</text>
<text x="116.8" y="136.8">W11</text>
<text x="163.8" y="134.2">FPGA_PROG_B</text>
<text x="196.3" y="136.8">SYSMON_AGND</text>
<text x="251.7" y="136.8">GND</text>
<text x="98" y="140.4">DONE_0_AB11</text>
<text x="99.5" y="143">D03_0_AE11</text>
<text x="116.8" y="139.3">AB11</text>
<text x="116.8" y="141.8">AE11</text>
<text x="163.8" y="139.3">FPGA_DONE</text>
<text x="163.8" y="141.8">QSPI0_DQ3</text>
<text x="197.4" y="141.8">VCC1V8</text>
<text x="15.9" y="144.4">VCC1V8</text>
<text x="93.5" y="148">D01_DIN_0_AC12</text>
<text x="99.5" y="145.5">D02_0_AC11</text>
<text x="116.8" y="144.4">AC11</text>
<text x="116.8" y="146.9">AC12</text>
<text x="116.8" y="149.4">AD11</text>
<text x="163.8" y="144.4">QSPI0_DQ2</text>
<text x="163.8" y="149.4">QSPI0_DQ0</text>
<text x="163.8" y="146.9">QSPI0_DQ1</text>
<text x="199.3" y="147.8">1</text>
<text x="32.2" y="154.5">AD12</text>
<text x="40.6" y="155.7">VCCO_0_AD12</text>
<text x="92" y="150.6">D00_MOSI_0_AD11</text>
<text x="100.9" y="153.1">M2_0_AF12</text>
<text x="102.4" y="155.7">M1_0_AA9</text>
<text x="116.8" y="152">AF12</text>
<text x="116.8" y="154.5">AA9</text>
<text x="163.8" y="152">FPGA_M2</text>
<text x="199.3" y="155.4">2</text>
<text x="204.4" y="155.8">1%</text>
<text x="204.4" y="153.3">1/16W</text>
<text x="204.4" y="150.7">1.00K</text>
<text x="335.2" y="154.5">1.8V</text>
<text x="32.2" y="157.1">AA11</text>
<text x="40.6" y="158.2">VCCO_0_AA11</text>
<text x="100.9" y="158.2">M0_0_AA10</text>
<text x="116.8" y="157.1">AA10</text>
<text x="329.1" y="157.1">VCC1V8_BUS</text>
<text x="128.6" y="167.2">GND</text>
<text x="133.3" y="165.6">1</text>
<text x="333.9" y="165.6">1</text>
<text x="133.3" y="173.2">2</text>
<text x="138.4" y="168.5">20</text>
<text x="138.4" y="171">1/16W</text>
<text x="138.4" y="173.6">1%</text>
<text x="146" y="169.4">1</text>
<text x="151.1" y="172.3">4.70K</text>
<text x="176.5" y="168.1">1</text>
<text x="181.6" y="171">1.00K</text>
<text x="181.6" y="173.6">1/16W</text>
<text x="307.3" y="172.3">Pushbutton</text>
<text x="333.9" y="173.2">2</text>
<text x="339" y="171">1/16W</text>
<text x="339" y="168.5">4.70K</text>
<text x="339" y="173.6">1%</text>
<text x="1.3" y="176.1">B</text>
<text x="90.1" y="174.8">SOC_676_1MM_IRON</text>
<text x="124.9" y="179.9">33PF</text>
<text x="137.1" y="177.4">1</text>
<text x="146" y="177">2</text>
<text x="151.1" y="177.4">1%</text>
<text x="151.1" y="174.8">1/16W</text>
<text x="158.5" y="177.4">1</text>
<text x="166.3" y="179.9">0.1UF</text>
<text x="176.5" y="175.7">2</text>
<text x="181.6" y="176.1">1%</text>
<text x="281.9" y="177.4">FPGA_PROG_B</text>
<text x="304.7" y="177.4">1 P1</text>
<text x="307.3" y="174.8">TL3301EF100QG</text>
<text x="320" y="177.4">P2</text>
<text x="323.8" y="177.4">2</text>
<text x="427.9" y="176.1">B</text>
<text x="118.9" y="185">C0G, NP0</text>
<text x="126.3" y="182.5">50V</text>
<text x="137.1" y="182.5">2</text>
<text x="158.5" y="182.5">2</text>
<text x="166.3" y="182.5">25V</text>
<text x="304.7" y="185">3 P3</text>
<text x="320" y="185">P4</text>
<text x="323.8" y="185">4</text>
<text x="31.6" y="188.8">SYS_1V8</text>
<text x="133.6" y="191.4">GND</text>
<text x="146.3" y="191.4">GND</text>
<text x="153.1" y="191.4">SYSMON_AGND</text>
<text x="176.8" y="186.3">GND</text>
<text x="28.7" y="193.1" transform="rotate(-90 28.7 193.1)">NC</text>
<text x="18.4" y="202.8">40V</text>
<text x="327.9" y="202.8">GND</text>
<text x="26.7" y="207.9">200MW</text>
<text x="26.7" y="215.1">1</text>
<text x="31.7" y="218">4.70K</text>
<text x="31.7" y="220.6">1/16W</text>
<text x="26.7" y="222.7">2</text>
<text x="31.7" y="223.1">1%</text>
<text x="15.2" y="228.2">VCC_VBATT</text>
<text x="16.5" y="235.8">TS518FE_FL35E</text>
<text x="29.2" y="235.8">1</text>
<text x="1.3" y="245.9">A</text>
<text x="321.2" y="243.4">TITLE: FPGA Bank 0</text>
<text x="331.4" y="245.9">SCHEM, ROHS COMPLIANT</text>
<text x="400" y="245.9">PCB P/N:</text>
<text x="400" y="243.4">ASSY P/N: 0432019</text>
<text x="414.8" y="245.9">1280924</text>
<text x="331.4" y="248.5">HW-U1-KCU116_REV1_0</text>
<text x="400" y="251">TEST P/N: TSSXXXX</text>
<text x="400" y="248.5">SCH P/N:</text>
<text x="414.8" y="248.5">0381757</text>
<text x="29.2" y="253.6">2</text>
<text x="321.2" y="256.1">DATE: 04/03/2017:14:22</text>
<text x="384.7" y="256.1">VER:</text>
<text x="403.8" y="256.1">1.0</text>
<text x="427.9" y="253.6">A</text>
<text x="40.1" y="259.1" transform="rotate(-90 40.1 259.1)">BAT_TS518_TS621_DUAL</text>
<text x="321.2" y="261.2">SHEET SIZE: B</text>
<text x="384.7" y="261.2">REV:</text>
<text x="403.8" y="261.2">01</text>
<text x="27" y="266.3">GND</text>
<text x="321.2" y="266.3">SHEET</text>
<text x="354.2" y="266.3">OF</text>
<text x="384.7" y="266.3">DRAWN BY:</text>
<text x="403.8" y="270.1">DN</text>
<text x="53.3" y="277.7">4</text>
<text x="161.3" y="277.7">3</text>
<text x="269.2" y="277.7">2</text>
<text x="377.1" y="277.7">1</text>
</g>
<g font-size="2.1">
<text x="237" y="104.2" transform="rotate(-90 237 104.2)">1</text>
<text x="249.7" y="104.2" transform="rotate(-90 249.7 104.2)">2</text>
<text x="283.3" y="122" transform="rotate(-90 283.3 122)">2</text>
<text x="296" y="122" transform="rotate(-90 296 122)">1</text>
<text x="237" y="129.6" transform="rotate(-90 237 129.6)">1</text>
<text x="249.7" y="129.6" transform="rotate(-90 249.7 129.6)">2</text>
<text x="33" y="204.1">BAS40-04</text>
</g>
<g font-size="1.8">
<text x="29.2" y="195.3">1</text>
<text x="31.7" y="200.4">3</text>
<text x="29.2" y="207">2</text>
</g>
</svg>
